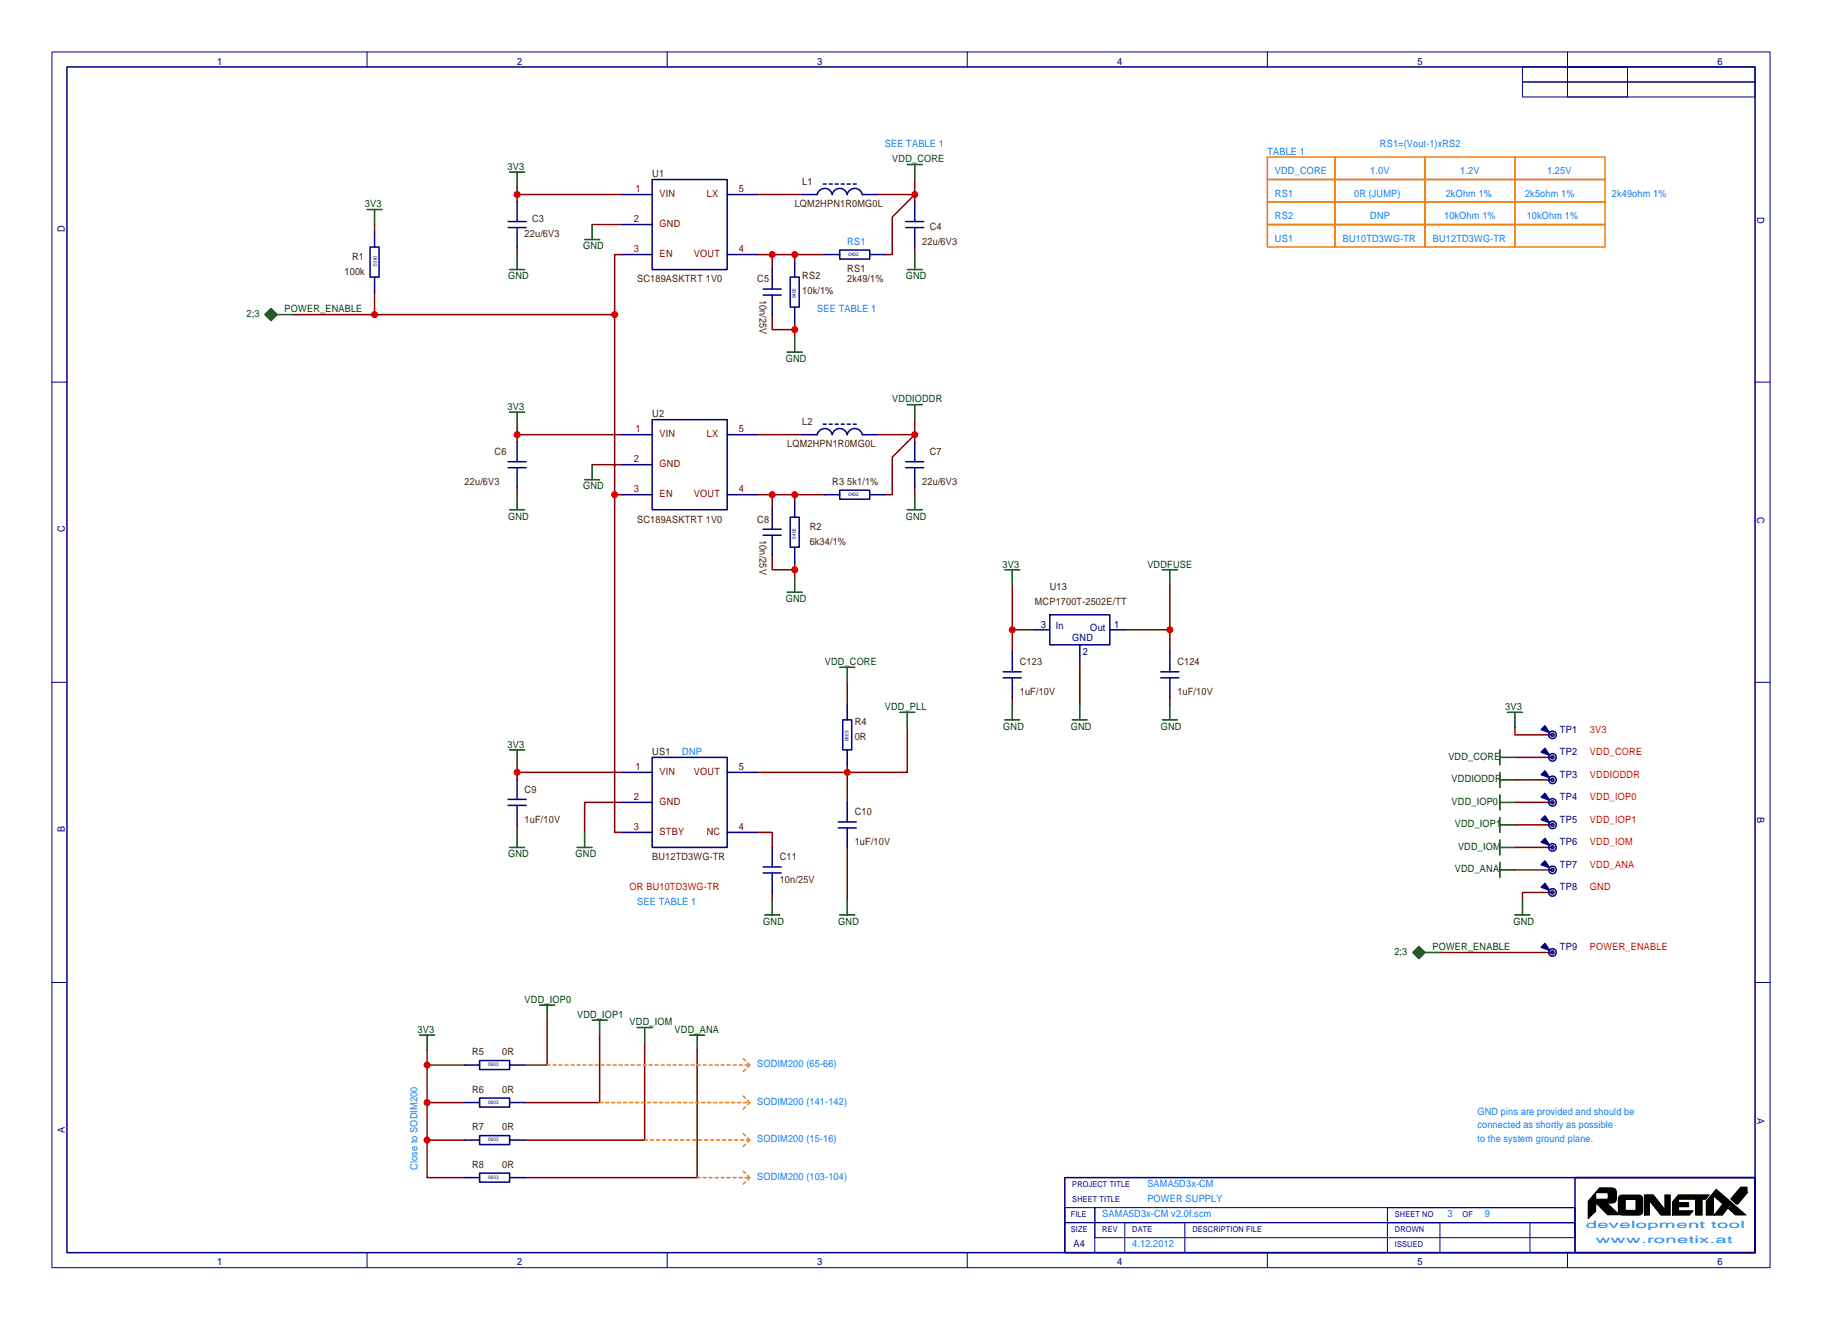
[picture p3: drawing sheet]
<svg xmlns="http://www.w3.org/2000/svg" width="308mm" height="223mm" viewBox="0 0 308 223" stroke-linecap="round" stroke-linejoin="round" font-family="sans-serif">
<g fill="none" stroke="#800000" stroke-width=".25">
<path d="M63.4 38v1.3M87.5 31.7v2.5M87.5 32.9h17.8M100.2 38h5.1M128.2 32.9h7.6M148.5 32.9h6.3l-3.8 3.8v6.4h-1.2M154.8 30.4v3.8M49.4 53.2h54.6M63.4 49.4v3.8M87.5 41.8v1.3M104 53.2v30.5M105.3 43.1h-1.3v10.1"/>
<path d="M128.2 43.1h11.4M130.7 53.2v2.6h3.8M130.7 43.1v2.5M134.5 43.1v1.3M134.5 54.5v2.6M154.8 41.8v1.3M87.5 72.3v2.5M87.5 73.6h17.8M100.2 78.6h5.1M128.2 73.6h7.6M148.5 73.6h6.3l-3.8 3.8v6.3h-1.2M154.8 71v3.8"/>
<path d="M87.5 82.5v1.2M104 83.7v57.2h1.3M104 83.7h1.3M128.2 83.7h11.4M130.7 93.9v2.5h3.8M130.7 83.7v2.6M134.5 83.7v1.3M134.5 95.2v2.5M154.8 82.5v1.2M171.4 99v11.4M198 99v11.4M143.4 115.5v3.8"/>
<path d="M171.4 118v1.3M171.4 106.6h3.8M182.8 111.7v7.6M190.4 106.6h7.6M198 118v1.3M87.5 129.4v2.6M87.5 139.6v1.3M87.5 130.7h17.8M105.3 135.8h-6.3v5.1M143.4 129.4v6.4M153.6 123.1v7.6h-25.4M256.4 123.1v1.3h6.4"/>
<path d="M256.4 128.2h6.4M256.4 139.6h6.4M256.4 135.8h6.4M256.4 132h6.4M128.2 140.9h2.5v2.5M130.7 151v1.3M143.4 143.4v8.9M256.4 147.2h6.4M256.4 143.4h6.4M262.8 151h-5.1v1.3M72.3 177.7v2.5M92.6 172.6v7.6h-3.8"/>
<path d="M101.5 175.2v11.4h-12.7M109.1 176.4v16.5h-20.3M118 177.7v21.6h-29.2M243.7 161.2h19.1M72.3 192.9v6.4h6.3M72.3 180.2v12.7M72.3 186.6h6.3M72.3 180.2h6.3M72.3 192.9h6.3"/>
</g>
<g fill="#000" stroke="#000" stroke-width=".17">
<path d="M270.8 201h2.1l.6 .3 .1 .4v1.2l-.1 .4-.5 .3h-1.2l.4 .2 1.9 1.8h-2l-2-2.2v1.6l-1.3 1.2v-2.9zM270.1 201.8v1.2l1.8-.1 .3-.1v-.7l-.1-.2z" fill-rule="evenodd"/>
<path d="M274.1 202.4l.6-.2h2.6l.5 .2 .3 .6v2l-.2 .4-.6 .2h-2.6l-.5-.1-.3-.6v-2zM275.1 203v1.8h1.8v-1.8z" fill-rule="evenodd"/>
<path d="M278.4 202.2h1.5l1.6 2.1 .4 .8-.1-2.9h.9v3.4h-1.5l-1.8-2.1-.3-.7 .1 2.8h-.9z" fill-rule="evenodd"/>
<path d="M284.1 202.2h5.2l-.6 .8h-.6v2.6h-1.1v-2.6l-2.9-.1v.6h1.7v.7h-1.7v.7h2.5l-.6 .7h-2.9v-2.2z" fill-rule="evenodd"/>
<path d="M290.5 201.3l5 4.3h-1.7l-1.3-1.2-.9 1.2h-1.5l1.4-1.7 .2-.1-1.7-1.4v3.2h-1.2v-2.3z" fill-rule="evenodd"/>
<path d="M294.7 200.9h1v1l-1.4 1.8-.3 .1-1.1-.9z" fill-rule="evenodd"/>
</g>
<path d="M92.6 180.2h34.3M101.5 186.6h25.4M109.1 192.9h17.8M118 199.3h8.9M126.9 180.2l-1.3-1.2M126.9 180.2l-1.3 1.3M126.9 186.6l-1.3-1.3M126.9 186.6l-1.3 1.3M126.9 192.9l-1.3-1.2M126.9 192.9l-1.3 1.3M126.9 199.3l-1.3-1.3M126.9 199.3l-1.3 1.3" fill="none" stroke="#f2820d" stroke-width=".25" stroke-dasharray=".5 .5"/>
<g fill="none" stroke="#f2820d" stroke-width=".25">
<path d="M214.5 34.2h11.5v3.8h-11.5zM214.5 38h11.5v3.8h-11.5zM214.5 26.6h11.5v3.8h-11.5zM214.5 30.4h11.5v3.8h-11.5zM226 26.6h15.2v3.8h-15.2zM226 30.4h15.2v3.8h-15.2zM226 34.2h15.2v3.8h-15.2zM226 38h15.2v3.8h-15.2zM241.2 38h15.2v3.8h-15.2zM241.2 26.6h15.2v3.8h-15.2zM241.2 30.4h15.2v3.8h-15.2zM241.2 34.2h15.2v3.8h-15.2z"/>
<path d="M256.4 38h15.3v3.8h-15.3zM256.4 26.6h15.3v3.8h-15.3zM256.4 30.4h15.3v3.8h-15.3zM256.4 34.2h15.3v3.8h-15.3z"/>
</g>
<g fill="#e30000" stroke="#e30000" stroke-width=".17">
<circle cx="154.8" cy="32.9" r=".51"/>
<circle cx="130.7" cy="43.1" r=".51"/>
<circle cx="134.5" cy="43.1" r=".51"/>
<circle cx="87.5" cy="32.9" r=".51"/>
<circle cx="134.5" cy="55.8" r=".51"/>
<circle cx="87.5" cy="73.6" r=".51"/>
<circle cx="130.7" cy="83.7" r=".51"/>
<circle cx="104" cy="83.7" r=".51"/>
<circle cx="134.5" cy="83.7" r=".51"/>
<circle cx="134.5" cy="96.4" r=".51"/>
<circle cx="154.8" cy="73.6" r=".51"/>
<circle cx="143.4" cy="130.7" r=".51"/>
<circle cx="87.5" cy="130.7" r=".51"/>
<circle cx="72.3" cy="186.6" r=".51"/>
<circle cx="72.3" cy="180.2" r=".51"/>
<circle cx="72.3" cy="192.9" r=".51"/>
<circle cx="171.4" cy="106.6" r=".51"/>
<circle cx="198" cy="106.6" r=".51"/>
<circle cx="104" cy="53.2" r=".51"/>
<circle cx="63.4" cy="53.2" r=".51"/>
</g>
<g fill="none" stroke="#000080" stroke-width=".25">
<path d="M11.3 11.3h285.8v200.7h-285.8zM63.4 39.3v2.5h.8v5.1h-.8v2.5M86 37.5h3.1M86 38.5h3.1M87.5 34.2v3.3M87.5 38.5v3.3M105.3 32.9h5.1M105.3 38h5.1M110.4 30.4h12.7v15.2h-12.7zM123.1 32.9h5.1M135.8 32.9h2.5a1.3 1.3 0 0 1 1.3-1 1.3 1.3 0 0 1 1.3 1 1.3 1.3 0 0 1 1.2-1 1.3 1.3 0 0 1 1.3 1 1.3 1.3 0 0 1 1.3-1 1.3 1.3 0 0 1 1.3 1h2.5M153.3 37.5h3.1"/>
<path d="M153.3 38.5h3.1M154.8 34.2v3.3M154.8 38.5v3.3M63.4 41.8h-.8v5.1h.8M105.3 43.1h5.1M123.1 43.1h5.1M129.2 48.9h3M129.2 49.9h3M130.7 45.6v3.3M130.7 49.9v3.3M134.5 44.4v2.5h-.7v5.1h.7v2.5M134.5 46.9h.8v5.1h-.8"/>
<path d="M139.6 43.1h2.5v-.8h5.1v.8h2.6M142.1 43.1v.7h5.1v-.7M86 78.1h3.1M86 79.2h3.1M87.5 74.8v3.3M87.5 79.2v3.3M105.3 73.6h5.1M105.3 78.6h5.1M110.4 71h12.7v15.3h-12.7zM123.1 73.6h5.1M135.8 73.6h2.5a1.3 1.3 0 0 1 1.3-1.1 1.3 1.3 0 0 1 1.3 1.1 1.3 1.3 0 0 1 1.2-1.1 1.3 1.3 0 0 1 1.3 1.1 1.3 1.3 0 0 1 1.3-1.1 1.3 1.3 0 0 1 1.3 1.1h2.5M153.3 78.1h3.1"/>
<path d="M153.3 79.2h3.1M154.8 74.8v3.3M154.8 79.2v3.3M105.3 83.7h5.1M123.1 83.7h5.1M129.2 89.6h3M129.2 90.6h3M130.7 86.3v3.3M130.7 90.6v3.3M134.5 85v2.5h-.7v5.1h.7v2.6M134.5 87.5h.8v5.1h-.8M139.6 83.7h2.5v-.7h5.1v.7h2.6"/>
<path d="M142.1 83.7v.8h5.1v-.8M143.4 119.3v2.5h-.7v5.1h.7v2.5M169.8 113.7h3.1M169.8 114.7h3.1M171.4 110.4v3.3M171.4 114.7v3.3M175.2 106.6h2.5M177.7 104h10.2v5.1h-10.2zM182.8 109.1v2.6M187.9 106.6h2.5M196.5 113.7h3M196.5 114.7h3"/>
<path d="M198 110.4v3.3M198 114.7v3.3M86 135.3h3.1M86 136.3h3.1M87.5 132v3.3M87.5 136.3v3.3M105.3 130.7h5.1M105.3 135.8h5.1M110.4 128.2h12.7v15.2h-12.7zM123.1 130.7h5.1M141.9 139.1h3M143.4 121.8h.8v5.1h-.8"/>
<path d="M143.4 135.8v3.3M105.3 140.9h5.1M123.1 140.9h5.1M129.2 146.7h3M129.2 147.7h3M130.7 143.4v3.3M130.7 147.7v3.3M141.9 140.1h3M143.4 140.1v3.3M78.6 192.9h2.6v-.7h5.1v.7h2.5M78.6 199.3h2.6v-.8h5.1v.8h2.5M78.6 180.2h2.6v-.7h5.1v.7h2.5"/>
<path d="M78.6 186.6h2.6v-.8h5.1v.8h2.5M81.2 192.9v.8h5.1v-.8M81.2 199.3v.8h5.1v-.8M81.2 180.2v.8h5.1v-.8M81.2 186.6v.8h5.1v-.8M180.2 199.3h116.9v12.7h-116.9zM266.6 199.3h30.5v12.7h-30.5z"/>
<circle cx="262.8" cy="132" r=".64"/>
<circle cx="262.8" cy="128.2" r=".64"/>
<circle cx="262.8" cy="135.8" r=".64"/>
<circle cx="262.8" cy="139.6" r=".64"/>
<circle cx="262.8" cy="124.4" r=".64"/>
<circle cx="262.8" cy="132" r=".25"/>
<circle cx="262.8" cy="139.6" r=".25"/>
<circle cx="262.8" cy="128.2" r=".25"/>
<circle cx="262.8" cy="135.8" r=".25"/>
<circle cx="262.8" cy="124.4" r=".25"/>
<circle cx="262.8" cy="143.4" r=".64"/>
<circle cx="262.8" cy="147.2" r=".64"/>
<circle cx="262.8" cy="151" r=".64"/>
<circle cx="262.8" cy="151" r=".25"/>
<circle cx="262.8" cy="147.2" r=".25"/>
<circle cx="262.8" cy="143.4" r=".25"/>
<circle cx="262.8" cy="161.2" r=".64"/>
<circle cx="262.8" cy="161.2" r=".25"/>
</g>
<g fill="none" stroke="#000080" stroke-width=".17">
<path d="M8.8 8.8h290.8v205.7h-290.8zM62.1 8.8v2.5M112.9 8.8v2.5M163.7 8.8v2.5M214.5 8.8v2.5M257.7 11.3h39.4v2.6h-39.4zM257.7 13.9h39.4v2.5h-39.4zM265.3 11.3h10.2v5.1h-10.2zM265.3 8.8v2.5M8.8 64.7h2.5M297.1 64.7h2.5M8.8 115.5h2.5"/>
<path d="M297.1 115.5h2.5M8.8 166.3h2.5M297.1 166.3h2.5M62.1 212v2.5M112.9 212v2.5M163.7 212v2.5M180.2 206.9h5.1v5.1h-5.1zM180.2 204.4h5.1v2.5h-5.1zM185.3 206.9h81.3v2.6h-81.3zM185.3 204.4h81.3v2.5h-81.3zM190.4 206.9h10.2v5.1h-10.2zM214.5 212v2.5"/>
<path d="M234.9 204.4h31.7v2.5h-31.7zM234.9 206.9h8.8v5.1h-8.8zM259 206.9h7.6v5.1h-7.6zM265.3 212v2.5"/>
</g>
<g fill="none" stroke="#004700" stroke-width=".25">
<path d="M62.1 35.5h2.6M63.4 35.5v2.5M86.3 29.1h2.5M87.5 29.1v2.6M100.2 38v2.5M153.6 27.8h2.5M154.8 27.8v2.6M46.9 53.2h2.5M86.3 45.6h2.5M87.5 43.1v2.5M99 40.5h2.5M133.3 59.6h2.5"/>
<path d="M134.5 57.1v2.5M153.6 45.6h2.5M154.8 43.1v2.5M86.3 69.8h2.5M87.5 69.8v2.5M100.2 78.6v2.6M153.6 68.5h2.5M154.8 68.5v2.5M86.3 86.3h2.5M87.5 83.7v2.6M99 81.2h2.5M134.5 97.7v2.5"/>
<path d="M153.6 86.3h2.5M154.8 83.7v2.6M170.1 96.4h2.5M171.4 96.4v2.6M196.8 96.4h2.5M198 96.4v2.6M133.3 100.2h2.5M142.1 112.9h2.6M143.4 112.9v2.6M171.4 119.3v2.5M182.8 119.3v2.5M198 119.3v2.5"/>
<path d="M86.3 126.9h2.5M87.5 126.9v2.5M152.3 120.6h2.5M153.6 120.6v2.5M170.1 121.8h2.5M181.5 121.8h2.6M196.8 121.8h2.5M253.9 132h2.5M253.9 126.9v2.5M253.9 130.7v2.6M253.9 134.5v2.6M253.9 138.3v2.6"/>
<path d="M253.9 135.8h2.5M253.9 139.6h2.5M253.9 128.2h2.5M255.2 120.6h2.5M256.4 120.6v2.5M86.3 143.4h2.5M87.5 140.9v2.5M97.7 143.4h2.5M99 140.9v2.5M129.4 154.8h2.6M130.7 152.3v2.5M142.1 154.8h2.6"/>
<path d="M143.4 152.3v2.5M253.9 142.1v2.6M253.9 146v2.5M253.9 143.4h2.5M253.9 147.2h2.5M256.4 154.8h2.6M257.7 152.3v2.5M71 175.2h2.6M72.3 175.2v2.5M91.3 170.1h2.6M92.6 170.1v2.5M100.2 172.6h2.6"/>
<path d="M101.5 172.6v2.6M107.9 173.9h2.5M109.1 173.9v2.5M116.7 175.2h2.6M118 175.2v2.5M241.2 161.2h2.5"/>
</g>
<g fill="#004700" stroke="#004700" stroke-width=".25">
<path d="M240.2 160.2l1 1-1 1-1-1z" fill-rule="evenodd"/>
<path d="M44.9 53.2l1-1 1 1-1 1.1z" fill-rule="evenodd"/>
</g>
<path d="M139.3 31.1h5.6M139.3 71.8h5.6" fill="none" stroke="#000080" stroke-width=".25" stroke-dasharray=".5 .5"/>
<g fill="#000080" stroke="#000080" stroke-width=".25">
<path d="M260.9 123.5l.6-.7 .8 1.2z"/>
<path d="M260.9 160.3l.6-.6 .8 1.1z"/>
<path d="M260.9 127.3l.6-.7 .8 1.2z"/>
<path d="M261.5 149.5l.8 1.2-1.4-.6z"/>
<path d="M260.9 142.5l.6-.6 .8 1.1z"/>
<path d="M260.9 131.1l.6-.6 .8 1.1z"/>
<path d="M261.5 138.1l.8 1.1-1.4-.5z"/>
<path d="M260.9 134.9l.6-.6 .8 1.1z"/>
<path d="M260.9 146.3l.6-.6 .8 1.1z"/>
</g>
<g font-size="1.7" fill="#000080">
<text x="36.7" y="11">1</text>
<text x="87.5" y="11">2</text>
<text x="138.3" y="11">3</text>
<text x="189.1" y="11">4</text>
<text x="239.9" y="11">5</text>
<text x="290.7" y="11">6</text>
<text x="11" y="39.3" transform="rotate(-90 11 39.3)">D</text>
<text x="297.5" y="36.7" transform="rotate(90 297.5 36.7)">D</text>
<text x="297.5" y="87.5" transform="rotate(90 297.5 87.5)">C</text>
<text x="11" y="90.1" transform="rotate(-90 11 90.1)">C</text>
<text x="176.2" y="106.2">3</text>
<text x="178.7" y="106.5">In</text>
<text x="184.6" y="106.7">Out</text>
<text x="188.6" y="106.2">1</text>
<text x="181.5" y="108.5">GND</text>
<text x="183.3" y="110.8">2</text>
<text x="264.1" y="124">TP1</text>
<text x="264.1" y="127.8">TP2</text>
<text x="264.1" y="131.6">TP3</text>
<text x="264.1" y="135.4">TP4</text>
<text x="11" y="140.9" transform="rotate(-90 11 140.9)">B</text>
<text x="264.1" y="143">TP6</text>
<text x="264.1" y="139.2">TP5</text>
<text x="297.5" y="138.3" transform="rotate(90 297.5 138.3)">B</text>
<text x="264.1" y="146.8">TP7</text>
<text x="264.1" y="150.7">TP8</text>
<text x="264.1" y="160.8">TP9</text>
<text x="11" y="191.7" transform="rotate(-90 11 191.7)">A</text>
<text x="297.5" y="189.1" transform="rotate(90 297.5 189.1)">A</text>
<text x="36.7" y="214.2">1</text>
<text x="87.5" y="214.2">2</text>
<text x="138.3" y="214.2">3</text>
<text x="181.7" y="211.1">A4</text>
<text x="189.1" y="214.2">4</text>
<text x="239.9" y="214.2">5</text>
<text x="290.7" y="214.2">6</text>
</g>
<g font-size="1.7" fill="#004700">
<text x="85.9" y="28.7">3V3</text>
<text x="151" y="27.5">VDD_CORE</text>
<text x="61.8" y="35.1">3V3</text>
<text x="86" y="47.3">GND</text>
<text x="98.7" y="42.2">GND</text>
<text x="153.3" y="47.3">GND</text>
<text x="41.7" y="53.6">2;3</text>
<text x="48.2" y="52.9">POWER_ENABLE</text>
<text x="133" y="61.2">GND</text>
<text x="85.9" y="69.4">3V3</text>
<text x="151" y="68.1">VDDIODDR</text>
<text x="98.7" y="82.8">GND</text>
<text x="86" y="87.9">GND</text>
<text x="153.3" y="87.9">GND</text>
<text x="133" y="101.9">GND</text>
<text x="169.7" y="96">3V3</text>
<text x="194.2" y="96">VDDFUSE</text>
<text x="139.6" y="112.6">VDD_CORE</text>
<text x="149.8" y="120.2">VDD_PLL</text>
<text x="169.8" y="123.5">GND</text>
<text x="181.3" y="123.5">GND</text>
<text x="196.5" y="123.5">GND</text>
<text x="254.8" y="120.2">3V3</text>
<text x="85.9" y="126.5">3V3</text>
<text x="245.2" y="128.6">VDD_CORE</text>
<text x="245.7" y="132.4">VDDIODDR</text>
<text x="245.7" y="136.2">VDD_IOP0</text>
<text x="246.3" y="140">VDD_IOP1</text>
<text x="246.8" y="143.8">VDD_IOM</text>
<text x="86" y="145.1">GND</text>
<text x="97.4" y="145.1">GND</text>
<text x="246.3" y="147.6">VDD_ANA</text>
<text x="129.2" y="156.5">GND</text>
<text x="141.9" y="156.5">GND</text>
<text x="236" y="161.6">2;3</text>
<text x="242.5" y="160.8">POWER_ENABLE</text>
<text x="256.2" y="156.5">GND</text>
<text x="88.8" y="169.7">VDD_IOP0</text>
<text x="97.7" y="172.2">VDD_IOP1</text>
<text x="106.6" y="173.5">VDD_IOM</text>
<text x="70.7" y="174.8">3V3</text>
<text x="114.2" y="174.8">VDD_ANA</text>
</g>
<g font-size="1.7" fill="#0d7af2">
<text x="149.8" y="24.9">SEE TABLE 1</text>
<text x="214.5" y="26.2">TABLE 1</text>
<text x="215.8" y="29.5">VDD_CORE</text>
<text x="231.9" y="29.5">1.0V</text>
<text x="233.6" y="24.9">RS1=(Vout-1)xRS2</text>
<text x="247.2" y="29.5">1.2V</text>
<text x="261.9" y="29.5">1.25V</text>
<text x="215.8" y="33.3">RS1</text>
<text x="229.2" y="33.3">0R (JUMP)</text>
<text x="244.7" y="33.3">2kOhm 1%</text>
<text x="258.2" y="33.3">2k5ohm 1%</text>
<text x="272.8" y="33.3">2k49ohm 1%</text>
<text x="143.4" y="41.4">RS1</text>
<text x="215.8" y="37.1">RS2</text>
<text x="215.8" y="40.9">US1</text>
<text x="227.3" y="40.9">BU10TD3WG-TR</text>
<text x="231.9" y="37.1">DNP</text>
<text x="242.5" y="40.9">BU12TD3WG-TR</text>
<text x="244.5" y="37.1">10kOhm 1%</text>
<text x="258.4" y="37.1">10kOhm 1%</text>
<text x="138.3" y="52.9">SEE TABLE 1</text>
<text x="115.5" y="127.8">DNP</text>
<text x="107.9" y="153.2">SEE TABLE 1</text>
<text x="128.2" y="180.6">SODIM200 (65-66)</text>
<text x="128.2" y="187">SODIM200 (141-142)</text>
<text x="250.1" y="188.8">GND pins are provided and should be</text>
<text x="250.1" y="191">connected as shortly as possible</text>
<text x="128.2" y="193.3">SODIM200 (15-16)</text>
<text x="250.1" y="193.2">to the system ground plane.</text>
<text x="70.6" y="198" transform="rotate(-90 70.6 198)">Close to SODIM200</text>
<text x="128.2" y="199.7">SODIM200 (103-104)</text>
<text x="194.2" y="203.5">POWER SUPPLY</text>
<text x="194.2" y="200.9">SAMA5D3x-CM</text>
<text x="186.6" y="206">SAMA5D3x-CM v2.0f.scm</text>
<text x="245" y="206">3</text>
<text x="251.4" y="206">9</text>
<text x="268.4" y="207.8">development tool</text>
<text x="191.7" y="211.1">4.12.2012</text>
<text x="270.1" y="210.3">www.ronetix.at</text>
</g>
<g font-size="1.7" fill="#800000">
<text x="107.6" y="32.5">1</text>
<text x="111.7" y="33.3">VIN</text>
<text x="119.6" y="33.3">LX</text>
<text x="125.1" y="32.5">5</text>
<text x="107.3" y="37.6">2</text>
<text x="111.7" y="38.4">GND</text>
<text x="107.3" y="42.7">3</text>
<text x="111.7" y="43.5">EN</text>
<text x="117.5" y="43.5">VOUT</text>
<text x="125.1" y="42.7">4</text>
<text x="107.6" y="73.2">1</text>
<text x="111.7" y="73.9">VIN</text>
<text x="119.6" y="73.9">LX</text>
<text x="125.1" y="73.2">5</text>
<text x="107.3" y="78.3">2</text>
<text x="107.3" y="83.3">3</text>
<text x="111.7" y="79">GND</text>
<text x="125.1" y="83.3">4</text>
<text x="111.7" y="84.1">EN</text>
<text x="117.5" y="84.1">VOUT</text>
<text x="107.6" y="130.3">1</text>
<text x="111.7" y="131.1">VIN</text>
<text x="117.5" y="131.1">VOUT</text>
<text x="125.1" y="130.3">5</text>
<text x="107.3" y="135.4">2</text>
<text x="111.7" y="136.2">GND</text>
<text x="107.3" y="140.5">3</text>
<text x="111.7" y="141.3">STBY</text>
<text x="119.6" y="141.3">NC</text>
<text x="125.1" y="140.5">4</text>
</g>
<g font-size="1.7" fill="#472400">
<text x="110.4" y="30">U1</text>
<text x="134.5" y="35.1">LQM2HPN1R0MG0L</text>
<text x="135.8" y="31.3">L1</text>
<text x="88.8" y="40.2">22u/6V3</text>
<text x="90.1" y="37.6">C3</text>
<text x="156.1" y="41.4">22u/6V3</text>
<text x="157.4" y="38.9">C4</text>
<text x="58.3" y="46.5">100k</text>
<text x="59.6" y="44">R1</text>
<text x="107.9" y="47.8">SC189ASKTRT 1V0</text>
<text x="128.2" y="47.8">C5</text>
<text x="135.8" y="47.3">RS2</text>
<text x="143.4" y="46">RS1</text>
<text x="143.4" y="47.8">2k49/1%</text>
<text x="128.5" y="50.7" transform="rotate(90 128.5 50.7)">10n/25V</text>
<text x="135.8" y="49.8">10k/1%</text>
<text x="110.4" y="70.6">U2</text>
<text x="135.8" y="71.9">L2</text>
<text x="83.7" y="77">C6</text>
<text x="133.3" y="75.7">LQM2HPN1R0MG0L</text>
<text x="157.4" y="77">C7</text>
<text x="78.6" y="82.1">22u/6V3</text>
<text x="140.9" y="82.1">R3</text>
<text x="143.4" y="82.1">5k1/1%</text>
<text x="156.1" y="82.1">22u/6V3</text>
<text x="107.9" y="88.4">SC189ASKTRT 1V0</text>
<text x="128.2" y="88.4">C8</text>
<text x="137.1" y="89.7">R2</text>
<text x="128.5" y="91.3" transform="rotate(90 128.5 91.3)">10n/25V</text>
<text x="137.1" y="92.2">6k34/1%</text>
<text x="177.7" y="99.9">U13</text>
<text x="175.2" y="102.4">MCP1700T-2502E/TT</text>
<text x="172.6" y="112.6">C123</text>
<text x="199.3" y="112.6">C124</text>
<text x="172.6" y="117.6">1uF/10V</text>
<text x="199.3" y="117.6">1uF/10V</text>
<text x="144.7" y="122.7">R4</text>
<text x="144.7" y="125.3">0R</text>
<text x="110.4" y="127.8">US1</text>
<text x="88.8" y="134.1">C9</text>
<text x="144.7" y="138">C10</text>
<text x="88.8" y="139.2">1uF/10V</text>
<text x="144.7" y="143">1uF/10V</text>
<text x="110.4" y="145.6">BU12TD3WG-TR</text>
<text x="132" y="145.6">C11</text>
<text x="132" y="149.4">10n/25V</text>
<text x="79.9" y="178.6">R5</text>
<text x="85" y="178.6">0R</text>
<text x="79.9" y="184.9">R6</text>
<text x="85" y="184.9">0R</text>
<text x="79.9" y="191.3">R7</text>
<text x="85" y="191.3">0R</text>
<text x="79.9" y="197.6">R8</text>
<text x="85" y="197.6">0R</text>
</g>
<g font-size="1.7" fill="#f00">
<text x="269.1" y="124">3V3</text>
<text x="269.1" y="127.8">VDD_CORE</text>
<text x="269.1" y="131.6">VDDIODDR</text>
<text x="269.1" y="135.4">VDD_IOP0</text>
<text x="269.1" y="143">VDD_IOM</text>
<text x="269.1" y="139.2">VDD_IOP1</text>
<text x="269.1" y="146.8">VDD_ANA</text>
<text x="269.1" y="150.7">GND</text>
<text x="269.1" y="160.8">POWER_ENABLE</text>
</g>
<text font-size="1.7" fill="#e30000" x="106.6" y="150.7">OR BU10TD3WG-TR</text>
<g font-size="1.4" fill="#000080">
<text x="181.5" y="203.4">SHEET TITLE</text>
<text x="181.5" y="200.9">PROJECT TITLE</text>
<text x="181.3" y="208.5">SIZE</text>
<text x="181.3" y="206">FILE</text>
<text x="186.6" y="208.5">REV</text>
<text x="191.7" y="208.5">DATE</text>
<text x="201.8" y="208.5">DESCRIPTION FILE</text>
<text x="236.1" y="208.5">DROWN</text>
<text x="236.1" y="206">SHEET NO</text>
<text x="247.6" y="206">OF</text>
<text x="236.1" y="211">ISSUED</text>
</g>
<g font-size=".8" fill="#000080">
<text x="63.2" y="43.3" transform="rotate(90 63.2 43.3)">0402</text>
<text x="143.6" y="43.3">0402</text>
<text x="134.7" y="50.5" transform="rotate(-90 134.7 50.5)">0402</text>
<text x="143.6" y="83.9">0402</text>
<text x="134.7" y="91.1" transform="rotate(-90 134.7 91.1)">0402</text>
<text x="143.6" y="125.4" transform="rotate(-90 143.6 125.4)">0603</text>
<text x="82.7" y="180.4">0603</text>
<text x="82.7" y="186.8">0603</text>
<text x="82.7" y="193.1">0603</text>
<text x="82.7" y="199.5">0603</text>
</g>
</svg>
